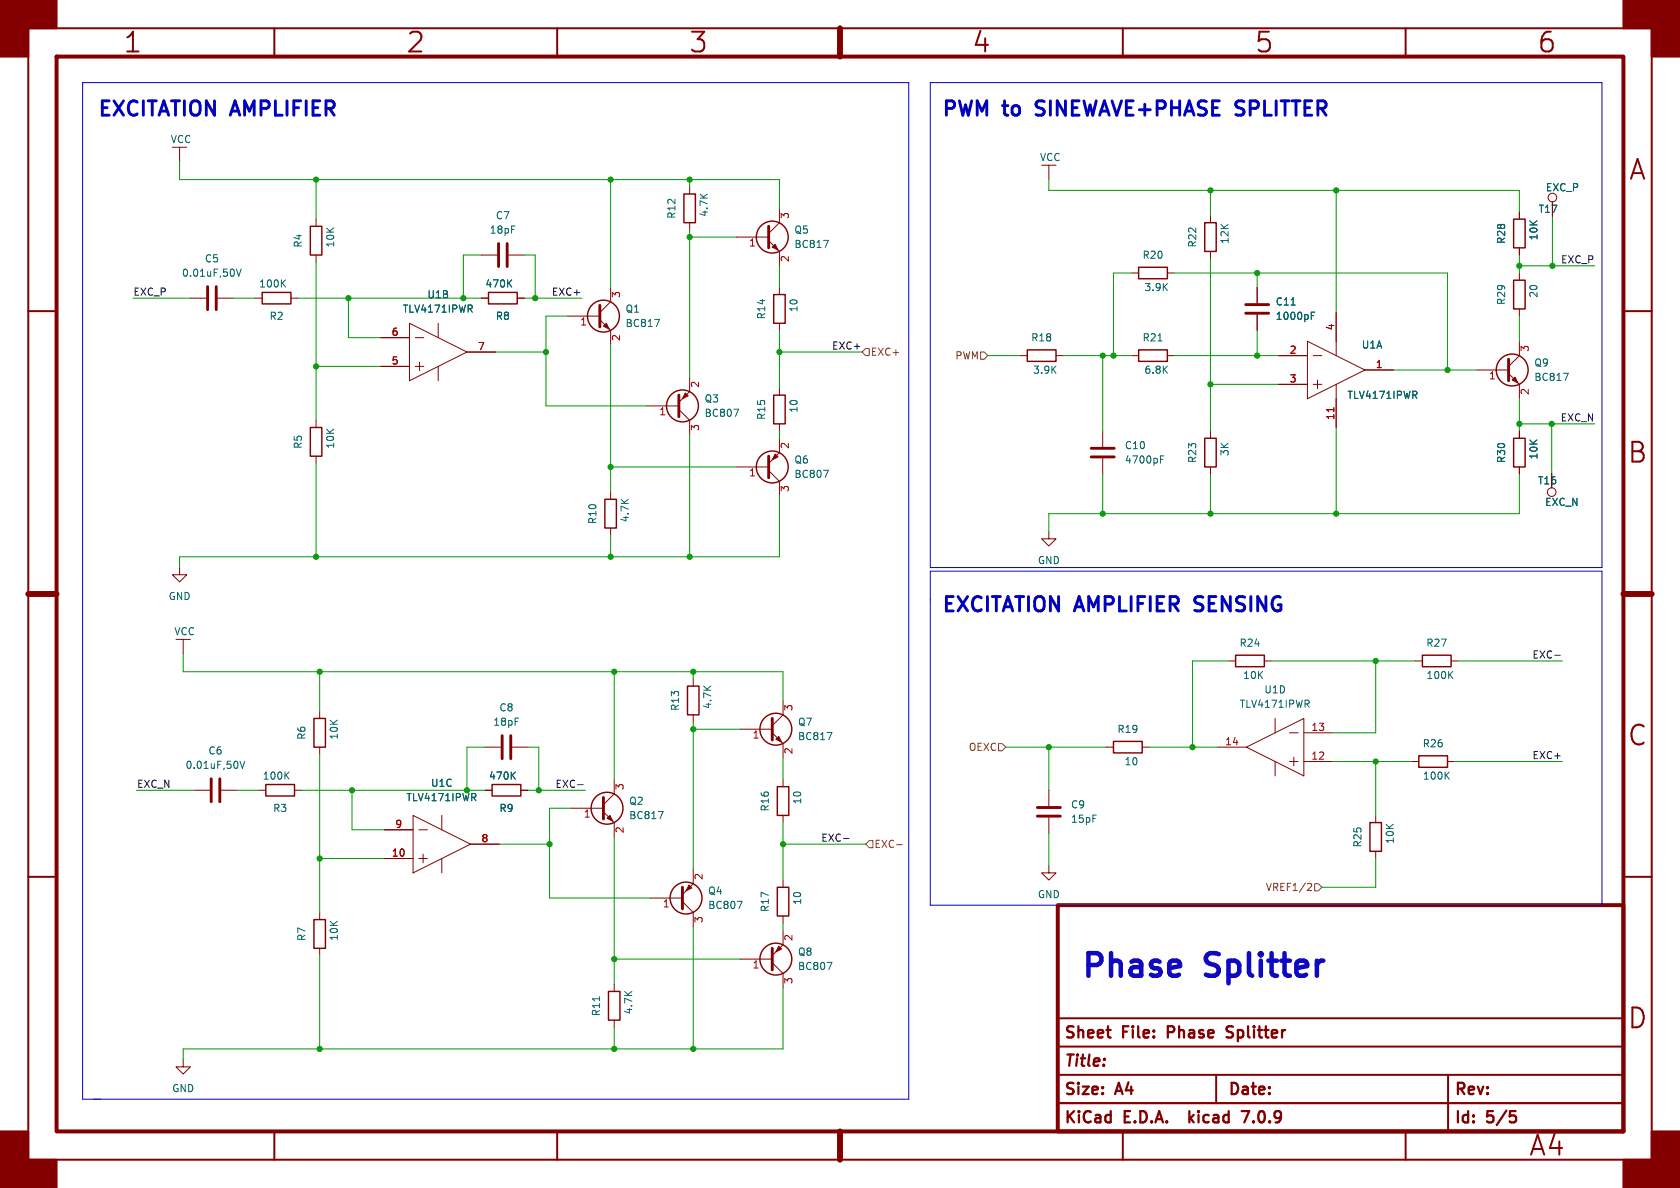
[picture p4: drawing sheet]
<svg xmlns="http://www.w3.org/2000/svg" width="297mm" height="210mm" viewBox="0 0 297 210" stroke-linecap="round" stroke-linejoin="round" font-family="sans-serif">
<g fill="none" stroke="#840000" stroke-width=".35">
<path d="M5 5h287v200h-287zM48.5 5v5M98.5 5v5M148.5 5v5M198.5 5v5M248.5 5v5M5 55h5M287 55h5M5 105h5M287 105h5M5 155h5M287 155h5"/>
<path d="M187 195h100M187 190h100M187 185h100M187 180h100M215 190v5M256 190v10M48.5 200v5M98.5 200v5M148.5 200v5M198.5 200v5M248.5 200v5"/>
</g>
<path d="M10 10h277v190h-277zM187 160h100v40h-100z" fill="none" stroke="#840000" stroke-width=".7"/>
<path d="M148.5 5v5M5 105h5M287 105h5M148.5 200v5" fill="none" stroke="#840000" stroke-width="1.1"/>
<g fill="#840000" stroke="#840000" stroke-width=".35">
<path d="M0 0h10v5h-5v5h-5z"/>
<path d="M0 200h5v5h5v5h-10z"/>
<path d="M287 0h10v10h-5v-5h-5z"/>
<path d="M292 200h5v10h-10v-5h5z"/>
</g>
<path d="M206.5 182.5h.7M207.2 181.4h-.7v2M210.3 196.4v2M210.5 197.6l.5 .8M211 197.1l-.7 .7M216.8 183.3l.3 .1 .7-.1M218 181.5l-.8-.1a.49 .49 0 0 0-.4 .5 .49 .49 0 0 0 .4 .5l.6 .2M219.5 196.4h1.3l-.8 2M267 196.4h.9M267.6 197.2l.4 .4v.4l-.4 .4" fill="none" stroke="#840000" stroke-width=".4"/>
<g fill="none" stroke="#840000" stroke-width=".51">
<path d="M36.7 50.7v4M38.2 50.7v4M88.1 43.1v4M89.7 43.1v4M106 54v3.8M135.9 40v3.8M220.2 55.4h4.1M220.2 53.8h4.1M120 69.9v3.8M192.9 79.2h4.1M266.7 63.5v3.8M135.9 80.6v3.9"/>
<path d="M192.9 80.8h4.1M37.3 137.7v4M38.9 137.7v4M88.8 130v4.1M90.3 130v4.1M136.5 127v3.8M106.7 141v3.8M120.6 156.8v3.9M183.4 144.3h4.1M183.4 142.7h4.1M136.5 167.6v3.9"/>
</g>
<g fill="none" stroke="#840000" stroke-width=".18">
<path d="M31.7 26v2.6M55.9 38.7v1.3M121.9 33v1.3M121.9 39.4v1.2M137.8 36.8v2.6l-1.9 1.9M185.4 29.2v2.6M214 38.1v1.3M268.6 37.5v1.2M274.4 35.7v2.5M33.7 52.7h2.7M38.5 52.7h2.8M45.1 52.7h1.3"/>
<path d="M51.4 52.7h1.3M55.9 45.1v1.3M67.3 59.7h5.1M72.4 57.2l10.1 5-10.1 5.1zM73.4 59.7h1.5M77.5 57.2v2.5M85.1 52.7h1.3M85.1 45.1h2.8M89.9 45.1h2.8M91.4 52.7h1.3M100.3 55.9h5.7M106 56.5l1.9 1.9v2.6"/>
<path d="M107.9 50.8v2.5l-1.9 1.9M130.2 41.9h5.7M135.9 42.5l1.9 2v2.5M137.8 50.8v1.3M137.8 57.2v1.2M200 48.3h1.3M206.4 48.3h1.2M214 44.5v1.2M222.2 50.8v2.8M222.2 55.6v2.8M236.2 55.2v7.7M268.6 43.8v1.3"/>
<path d="M268.6 48.3v1.2M268.6 54.6v1.3M55.9 74.3v1.3M67.3 64.8h5.1M73.4 64.8h1.5M74.2 64v1.5M77.5 64.8v2.5M82.5 62.2h5.1M114.3 71.8h5.7M120 72.4l1.9 1.9v2.5M121.9 66.7v2.5l-1.9 1.9M137.8 77.5v2.5l-1.9 1.9"/>
<path d="M137.8 68.6v1.3M137.8 74.9v1.3M180.3 62.9h1.3M186.7 62.9h1.3M194.9 76.2v2.8M200 62.9h1.3M206.4 62.9h1.2M214 76.2v1.3M226.1 67.9h5M226.1 62.9h5M231.1 60.3l10.2 5.1-10.2 5.1zM232.2 67.9h1.5"/>
<path d="M232.2 62.9h1.5M232.9 67.2v1.5M236.2 67.9v7.7M241.3 65.4h5.1M261 65.4h5.7M266.7 66l1.9 1.9v2.6M268.6 60.3v2.6l-1.9 1.9M268.6 76.2v1.3M55.9 80.6v1.3M107.9 87v1.3M107.9 93.3v1.3M130.2 82.6h5.7"/>
<path d="M135.9 83.2l1.9 1.9v2.5M185.4 94v1.3h1.3l-1.3 1.2-1.3-1.2h1.3M194.9 81v2.8M214 82.6v1.2M268.6 82.6v1.2M274.3 83.7v2.5M31.7 100.3v1.3h1.3l-1.3 1.3-1.2-1.3h1.2M32.4 113v2.6M217.2 116.8h1.2M223.5 116.8h1.3M250.2 116.8h1.3M256.5 116.8h1.3"/>
<path d="M34.3 139.7h2.8M39.1 139.7h2.8M45.7 139.7h1.3M52.1 139.7h1.2M56.5 125.7v1.3M56.5 132.1v1.3M85.7 139.7h1.3M85.7 132.1h2.8M90.6 132.1h2.7M92.1 139.7h1.2M108.6 137.8v2.5l-1.9 1.9M122.6 120v1.3"/>
<path d="M122.6 126.4v1.2M130.8 128.9h5.7M136.5 129.5l1.9 1.9v2.6M138.4 123.8v2.6l-1.9 1.9M138.4 137.8v1.3M185.4 139.7v2.8M195.6 132.1h1.2M201.9 132.1h1.3M215.3 132.1h5M220.3 132.1l10.2-5.1v10.2zM225.4 127v2.5M225.4 134.6v2.6"/>
<path d="M228 134.6h1.5M228 129.5h1.5M228.7 133.9v1.5M230.5 134.6h5.1M230.5 129.5h5.1M249.6 134.6h1.2M255.9 134.6h1.3M67.9 151.8h5.1M67.9 146.7h5.1M73 144.1l10.2 5.1-10.2 5.1zM74 151.8h1.6M74 146.7h1.6"/>
<path d="M74.8 151v1.5M78.1 144.1v2.6M78.1 151.8v2.5M83.2 149.2h5.1M101 142.9h5.7M106.7 143.5l1.9 1.9v2.6M114.9 158.8h5.7M120.6 159.4l2 1.9v2.5M122.6 153.7v2.5l-2 1.9M138.4 144.1v1.3M138.4 155.6v1.2M185.4 153v1.3h1.3l-1.3 1.3-1.3-1.3h1.3"/>
<path d="M185.4 144.5v2.8M243.2 144.1v1.3M243.2 150.5v1.3M56.5 161.3v1.3M56.5 167.6v1.3M108.6 174v1.3M130.8 169.5h5.7M136.5 170.2l1.9 1.9v2.5M138.4 164.5v2.5l-1.9 1.9M138.4 161.9v1.3M32.4 187.3v1.3h1.3l-1.3 1.3-1.3-1.3h1.3M108.6 180.3v1.3"/>
<circle cx="274.4" cy="34.9" r=".76"/>
<circle cx="274.3" cy="87" r=".76"/>
</g>
<g fill="none" stroke="#006464" stroke-width=".18">
<path d="M41.8 47.6l.4 1.2 .4-1.2M49.9 50l.6 .7M50.5 49.5l-.8 .7M83.1 54.6l.4 .6M83.4 54v.5M89.9 50l.6 .7M90.5 49.5l-.8 .7M115.7 56.5h.9l-.6 1.2M145.6 42.5h.8l-.5 1.3M228.3 53.9h.7M231.8 55.8h.4M231.8 55.2h.6"/>
<path d="M129.7 72.3h.9l-.6 1.3M204.7 60.3h.7M250.1 69.8l.4 .6M250.4 69.3v.4M276.4 66h.8l-.5 1.3M145.6 83.1h.8l-.5 1.3M205.2 81.2h.4M205.2 80.6h.6M256.3 119.2l.5 .8M256.8 118.7l-.7 .7M42.4 134.6l.4 1.2 .5-1.2M50.6 137l.5 .7"/>
<path d="M51.1 136.5l-.7 .7M90.6 137l.5 .7M91.1 136.5l-.7 .7M146.2 129.5h.9l-.6 1.3M231 124.4l.4 .6M231.4 123.9v.4M255.7 137l.5 .7M256.2 136.5l-.7 .7M83.7 140.9l.4 .6M84.1 140.4v.4M116.4 143.5h.8l-.5 1.2M130.3 159.3h.9l-.6 1.3"/>
<path d="M106 176.2v.7M146.2 170.1h.9l-.6 1.3"/>
</g>
<g fill="none" stroke="#840000" stroke-width=".25">
<path d="M120.9 34.3h2v5.1h-2zM213 39.4h2v5.1h-2zM267.6 38.7h2v5.1h-2zM46.4 51.7h5v2h-5zM54.9 40h2v5.1h-2zM86.4 51.7h5v2h-5zM136.8 52.1h2v5.1h-2zM201.3 47.2h5.1v2.1h-5.1zM267.6 49.5h2v5.1h-2zM54.9 75.6h2v5h-2zM136.8 69.9h2v5h-2zM181.6 61.8h5.1v2.1h-5.1z"/>
<path d="M201.3 61.8h5.1v2.1h-5.1zM213 77.5h2v5.1h-2zM267.6 77.5h2v5.1h-2zM106.9 88.3h2.1v5h-2.1zM218.4 115.8h5.1v2.1h-5.1zM251.5 115.8h5v2.1h-5zM47 138.7h5.1v2h-5.1zM55.5 127h2v5.1h-2zM87 138.7h5.1v2h-5.1zM121.5 121.3h2.1v5.1h-2.1zM137.4 139.1h2v5h-2zM196.8 131.1h5.1v2h-5.1z"/>
<path d="M250.8 133.6h5.1v2h-5.1zM137.4 156.8h2v5.1h-2zM242.2 145.4h2v5.1h-2zM55.5 162.6h2v5h-2zM107.6 175.3h2v5h-2z"/>
<circle cx="106.7" cy="55.9" r="2.82"/>
<circle cx="136.5" cy="41.9" r="2.82"/>
<circle cx="120.6" cy="71.8" r="2.82"/>
<circle cx="267.3" cy="65.4" r="2.82"/>
<circle cx="136.5" cy="82.5" r="2.82"/>
<circle cx="137.2" cy="128.9" r="2.82"/>
<circle cx="107.3" cy="142.9" r="2.82"/>
<circle cx="121.3" cy="158.7" r="2.82"/>
<circle cx="137.2" cy="169.5" r="2.82"/>
</g>
<g fill="#840000" stroke="#840000" stroke-width=".18">
<path d="M136.5 43.7l.5-.5 .5 1z"/>
<path d="M106.7 57.7l.5-.5 .5 1z"/>
<path d="M107.3 144.7l.5-.6 .5 1.1z"/>
<path d="M267.3 67.2l.5-.5 .6 1z"/>
<path d="M121.8 156.5l.5 .5-1 .5z"/>
<path d="M137.7 167.3l.5 .5-1 .5z"/>
<path d="M137 80.3l.5 .5-1 .5z"/>
<path d="M121.2 69.5l.5 .5-1.1 .5z"/>
<path d="M137.2 130.7l.5-.5 .5 1z"/>
</g>
<path d="M235.8 72.1v.7" fill="none" stroke="#a90000" stroke-width=".18"/>
<path d="M153 61.6h.7v1.3h-.7l-.6-.7zM173.4 62.2h.6l.6 .7-.6 .6h-.6zM176.5 131.4h.7l.6 .7-.6 .6h-.7zM153.7 148.6h.6v1.3h-.6l-.7-.7zM158.5 149.3h1M231.3 156.2h.5l.1 .3-.8 .9h.8M232.4 156.2h.6l.7 .6-.7 .7h-.6z" fill="none" stroke="#725600" stroke-width=".18"/>
<path d="M274.9 115.8h.9M102.1 138.7h1M149.1 148.2h1" fill="none" stroke="#0f0f0f" stroke-width=".18"/>
<path d="M183.3 18.1l-.1 .2 .1 .5M218.5 18.6a.93 .93 0 0 0 .9 .6l.3 .1M219.9 17.9l-.9-.1-.5 .5M183.2 20.2l.3 .2M218.5 20.2l.3 .2 .9-.2M211.2 107.9l.4 .1M211.3 105.7l-.1 .2 .1 .5" fill="none" stroke="#0000c2" stroke-width=".51"/>
<path d="M14.6 14.6h146.1v179.7h-146.1zM164.5 14.6h118.7v85.7h-118.7zM164.5 101h118.7v59h-118.7z" fill="none" stroke="#0000c2" stroke-width=".18"/>
<g fill="none" stroke="#009600" stroke-width=".18">
<path d="M31.7 28.6v3.2h106.1v5M55.9 31.8v6.9M107.9 31.8v19M121.9 31.8v1.2M185.4 31.8v1.9h83.2v3.8M214 33.7v4.4M236.2 33.7v21.5M274.4 38.2v8.8M23.5 52.7h10.2M41.3 52.7h3.8M52.7 52.7h32.4M55.9 46.4v27.9"/>
<path d="M61.6 52.7v7h5.7M85.1 45.1h-3.2v7.6M92.7 52.7h10.2M92.7 45.1h1.9v7.6M100.3 55.9h-3.8v15.9h17.8M121.9 40.6v26.1M121.9 41.9h8.3M137.8 47v3.8M137.8 58.4v10.2M200 48.3h-3.2v14.6M207.6 48.3h48.3v17.1M214 45.7v30.5"/>
<path d="M222.2 48.3v2.5M222.2 58.4v4.5M268.6 45.1v3.2M268.6 55.9v4.4M268.6 47h13.3M55.9 64.8h11.4M87.6 62.2h8.9M107.9 61v26M121.9 76.8v21.6M137.8 62.2h14.6M137.8 76.2v1.3M174.6 62.9h5.7"/>
<path d="M188 62.9h12M194.9 62.9v13.3M207.6 62.9h18.5M214 67.9h12.1M236.2 75.6v15.2M246.4 65.4h14.6M268.6 70.5v5.7M268.6 74.9h13.3M274.3 74.9v8.8M55.9 81.9v16.5M107.9 82.6h22.3M107.9 94.6v3.8"/>
<path d="M137.8 87.6v10.8h-106.1v1.9M194.9 83.8v7M214 83.8v7M268.6 83.8v7h-83.2v3.2M32.4 115.6v3.1h106v5.1M56.5 118.7v7M108.6 118.7v19.1M122.6 118.7v1.3M217.2 116.8h-6.4v15.3M224.8 116.8h25.4M243.2 116.8v12.7h-7.6M257.8 116.8h18.4"/>
<path d="M24.1 139.7h10.2M41.9 139.7h3.8M53.3 139.7h32.4M56.5 133.4v27.9M62.2 139.7v7h5.7M85.7 132.1h-3.2v7.6M93.3 132.1h1.9v7.6M93.3 139.7h10.2M122.6 127.6v26.1M122.6 128.9h8.2M138.4 134v3.8M177.8 132.1h17.8"/>
<path d="M185.4 132.1v7.6M203.2 132.1h12.1M235.6 134.6h14M243.2 134.6v9.5M257.2 134.6h19M56.5 151.8h11.4M88.3 149.2h8.9M101 142.9h-3.8v15.9h17.7M108.6 148v26M138.4 149.2h14.6M138.4 145.4v10.2M185.4 147.3v5.7"/>
<path d="M243.2 151.8v5h-9.5M56.5 168.9v16.5M108.6 169.5h22.2M122.6 163.8v21.6M138.4 174.6v10.8h-106v1.9M138.4 163.2v1.3M108.6 181.6v3.8"/>
</g>
<g fill="#009600" stroke="#009600" stroke-width=".18">
<circle cx="108.6" cy="118.7" r=".46"/>
<circle cx="122.6" cy="118.7" r=".46"/>
<circle cx="122.6" cy="128.9" r=".46"/>
<circle cx="138.4" cy="149.2" r=".46"/>
<circle cx="108.6" cy="169.5" r=".46"/>
<circle cx="97.2" cy="149.2" r=".46"/>
<circle cx="107.9" cy="31.8" r=".46"/>
<circle cx="121.9" cy="31.8" r=".46"/>
<circle cx="55.9" cy="31.8" r=".46"/>
<circle cx="81.9" cy="52.7" r=".46"/>
<circle cx="121.9" cy="41.9" r=".46"/>
<circle cx="61.6" cy="52.7" r=".46"/>
<circle cx="56.5" cy="118.7" r=".46"/>
<circle cx="56.5" cy="151.8" r=".46"/>
<circle cx="56.5" cy="185.4" r=".46"/>
<circle cx="82.5" cy="139.7" r=".46"/>
<circle cx="62.2" cy="139.7" r=".46"/>
<circle cx="94.6" cy="52.7" r=".46"/>
<circle cx="96.5" cy="62.2" r=".46"/>
<circle cx="55.9" cy="98.4" r=".46"/>
<circle cx="55.9" cy="64.8" r=".46"/>
<circle cx="108.6" cy="185.4" r=".46"/>
<circle cx="122.6" cy="185.4" r=".46"/>
<circle cx="95.2" cy="139.7" r=".46"/>
<circle cx="222.2" cy="62.9" r=".46"/>
<circle cx="214" cy="67.9" r=".46"/>
<circle cx="194.9" cy="90.8" r=".46"/>
<circle cx="214" cy="90.8" r=".46"/>
<circle cx="236.2" cy="33.7" r=".46"/>
<circle cx="222.2" cy="48.3" r=".46"/>
<circle cx="214" cy="33.7" r=".46"/>
<circle cx="243.2" cy="134.6" r=".46"/>
<circle cx="243.2" cy="116.8" r=".46"/>
<circle cx="210.8" cy="132.1" r=".46"/>
<circle cx="185.4" cy="132.1" r=".46"/>
<circle cx="236.2" cy="90.8" r=".46"/>
<circle cx="107.9" cy="82.6" r=".46"/>
<circle cx="107.9" cy="98.4" r=".46"/>
<circle cx="121.9" cy="98.4" r=".46"/>
<circle cx="137.8" cy="62.2" r=".46"/>
<circle cx="196.8" cy="62.9" r=".46"/>
<circle cx="194.9" cy="62.9" r=".46"/>
<circle cx="255.9" cy="65.4" r=".46"/>
<circle cx="274.4" cy="47" r=".46"/>
<circle cx="268.6" cy="74.9" r=".46"/>
<circle cx="274.3" cy="74.9" r=".46"/>
<circle cx="268.6" cy="47" r=".46"/>
</g>
<g font-size="5.6" fill="#1108c4">
<text x="190.9" y="173.9">Phase</text>
<text x="213.5" y="173.9">Splitter</text>
</g>
<g font-size="4.9" fill="#840000">
<text x="21.7" y="9.8">1</text>
<text x="71.7" y="9.8">2</text>
<text x="121.7" y="9.8">3</text>
<text x="171.7" y="9.8">4</text>
<text x="221.7" y="9.8">5</text>
<text x="271.7" y="9.8">6</text>
<text x="287.8" y="32.3">A</text>
<text x="287.6" y="82.3">B</text>
<text x="287.6" y="132.3">C</text>
<text x="287.6" y="182.3">D</text>
<text x="270.2" y="204.8">A4</text>
</g>
<g font-size="3.5" fill="#0000c2">
<text x="17.1" y="20.7">EXCITATION</text>
<text x="41.1" y="20.7">AMPLIFIER</text>
<text x="166.4" y="20.7">PWM</text>
<text x="177.7" y="20.7">to</text>
<text x="184.4" y="20.7">SINEWAVE+PHASE</text>
<text x="220.7" y="20.7">SPLITTER</text>
<text x="166.4" y="108.3">EXCITATION</text>
<text x="190.4" y="108.3">AMPLIFIER</text>
<text x="212.4" y="108.3">SENSING</text>
</g>
<g font-size="2.8" fill="#840000">
<text x="188" y="184.1">Sheet</text>
<text x="198.6" y="184.1">File:</text>
<text x="207.3" y="184.1">Phase</text>
<text x="218.6" y="184.1">Splitter</text>
<text x="188" y="189.1">Title:</text>
<text x="188" y="194.1">Size:</text>
<text x="197.5" y="194.1">A4</text>
<text x="217" y="194.1">Date:</text>
<text x="257" y="194.1">Rev:</text>
<text x="188" y="199.1">KiCad</text>
<text x="198.9" y="199.1">E.D.A.</text>
<text x="211.9" y="199.1">kicad</text>
<text x="222.2" y="199.1">7.0.9</text>
<text x="257" y="199.1">Id:</text>
<text x="263" y="199.1">5/5</text>
</g>
<g font-size="1.8" fill="#006464">
<text x="30.1" y="25.5">VCC</text>
<text x="183.8" y="28.7">VCC</text>
<text x="273.2" y="34">EXC_P</text>
<text x="86.5" y="41.5">18pF</text>
<text x="87.6" y="39">C7</text>
<text x="119.6" y="38.8" transform="rotate(-90 119.6 38.8)">R12</text>
<text x="125.3" y="38.4" transform="rotate(-90 125.3 38.4)">4.7K</text>
<text x="140.3" y="41.5">Q5</text>
<text x="271.9" y="37.8">T17</text>
<text x="36.1" y="46.6">C5</text>
<text x="53.6" y="43.9" transform="rotate(-90 53.6 43.9)">R4</text>
<text x="59.3" y="43.9" transform="rotate(-90 59.3 43.9)">10K</text>
<text x="140.3" y="44">BC817</text>
<text x="201.9" y="45.9">R20</text>
<text x="211.7" y="43.9" transform="rotate(-90 211.7 43.9)">R22</text>
<text x="217.4" y="43.2" transform="rotate(-90 217.4 43.2)">12K</text>
<text x="266.3" y="43.2" transform="rotate(-90 266.3 43.2)">R28</text>
<text x="272" y="42.6" transform="rotate(-90 272 42.6)">10K</text>
<text x="32.1" y="49.1">0.01uF,50V</text>
<text x="45.7" y="51">100K</text>
<text x="75.5" y="52.9">U1B</text>
<text x="85.7" y="51">470K</text>
<text x="202.2" y="51.7">3.9K</text>
<text x="272" y="52.7" transform="rotate(-90 272 52.7)">20</text>
<text x="47.6" y="56.7">R2</text>
<text x="71.1" y="55.5">TLV4171IPWR</text>
<text x="87.6" y="56.7">R8</text>
<text x="110.5" y="58">BC817</text>
<text x="110.5" y="55.5">Q1</text>
<text x="135.5" y="56.6" transform="rotate(-90 135.5 56.6)">R14</text>
<text x="141.2" y="55.3" transform="rotate(-90 141.2 55.3)">10</text>
<text x="225.4" y="54.2">C11</text>
<text x="225.4" y="56.7">1000pF</text>
<text x="266.3" y="54" transform="rotate(-90 266.3 54)">R29</text>
<text x="182.2" y="60.6">R18</text>
<text x="201.9" y="60.6">R21</text>
<text x="240.7" y="61.8">U1A</text>
<text x="271.2" y="65">Q9</text>
<text x="124.5" y="71.3">Q3</text>
<text x="182.5" y="66.3">3.9K</text>
<text x="202.2" y="66.3">6.8K</text>
<text x="238.1" y="70.7">TLV4171IPWR</text>
<text x="271.2" y="67.5">BC817</text>
<text x="124.5" y="73.9">BC807</text>
<text x="135.5" y="74.3" transform="rotate(-90 135.5 74.3)">R15</text>
<text x="141.2" y="73.1" transform="rotate(-90 141.2 73.1)">10</text>
<text x="53.6" y="79.4" transform="rotate(-90 53.6 79.4)">R5</text>
<text x="59.3" y="79.4" transform="rotate(-90 59.3 79.4)">10K</text>
<text x="140.3" y="82.1">Q6</text>
<text x="198.8" y="79.6">C10</text>
<text x="198.8" y="82.1">4700pF</text>
<text x="211.7" y="82" transform="rotate(-90 211.7 82)">R23</text>
<text x="217.4" y="80.7" transform="rotate(-90 217.4 80.7)">3K</text>
<text x="266.3" y="82" transform="rotate(-90 266.3 82)">R30</text>
<text x="272" y="81.3" transform="rotate(-90 272 81.3)">10K</text>
<text x="140.3" y="84.7">BC807</text>
<text x="271.8" y="85.8">T16</text>
<text x="273.1" y="89.6">EXC_N</text>
<text x="105.6" y="92.8" transform="rotate(-90 105.6 92.8)">R10</text>
<text x="111.4" y="92.4" transform="rotate(-90 111.4 92.4)">4.7K</text>
<text x="183.4" y="99.9">GND</text>
<text x="29.7" y="106.3">GND</text>
<text x="30.7" y="112.5">VCC</text>
<text x="219" y="114.5">R24</text>
<text x="252.1" y="114.5">R27</text>
<text x="88.2" y="126">C8</text>
<text x="120.2" y="125.8" transform="rotate(-90 120.2 125.8)">R13</text>
<text x="126" y="125.4" transform="rotate(-90 126 125.4)">4.7K</text>
<text x="219.1" y="125.3">TLV4171IPWR</text>
<text x="219.7" y="120.2">10K</text>
<text x="223.4" y="122.8">U1D</text>
<text x="252.1" y="120.2">100K</text>
<text x="54.2" y="130.9" transform="rotate(-90 54.2 130.9)">R6</text>
<text x="59.9" y="130.9" transform="rotate(-90 59.9 130.9)">10K</text>
<text x="87.1" y="128.5">18pF</text>
<text x="141" y="131">BC817</text>
<text x="141" y="128.5">Q7</text>
<text x="197.4" y="129.8">R19</text>
<text x="32.7" y="136.1">0.01uF,50V</text>
<text x="36.8" y="133.6">C6</text>
<text x="198.7" y="135.5">10</text>
<text x="251.4" y="132.3">R26</text>
<text x="46.3" y="138">100K</text>
<text x="48.2" y="143.7">R3</text>
<text x="71.7" y="141.8">TLV4171IPWR</text>
<text x="76.1" y="139.3">U1C</text>
<text x="86.3" y="138">470K</text>
<text x="88.2" y="143.7">R9</text>
<text x="111.1" y="142.5">Q2</text>
<text x="136.1" y="143.6" transform="rotate(-90 136.1 143.6)">R16</text>
<text x="141.8" y="142.3" transform="rotate(-90 141.8 142.3)">10</text>
<text x="189.2" y="143.1">C9</text>
<text x="251.4" y="138">100K</text>
<text x="111.1" y="145">BC817</text>
<text x="189.2" y="145.6">15pF</text>
<text x="240.9" y="149.9" transform="rotate(-90 240.9 149.9)">R25</text>
<text x="246.6" y="149.3" transform="rotate(-90 246.6 149.3)">10K</text>
<text x="125.1" y="160.9">BC807</text>
<text x="125.1" y="158.3">Q4</text>
<text x="136.1" y="161.3" transform="rotate(-90 136.1 161.3)">R17</text>
<text x="141.8" y="160.1" transform="rotate(-90 141.8 160.1)">10</text>
<text x="183.4" y="159">GND</text>
<text x="54.2" y="166.4" transform="rotate(-90 54.2 166.4)">R7</text>
<text x="59.9" y="166.4" transform="rotate(-90 59.9 166.4)">10K</text>
<text x="141" y="171.7">BC807</text>
<text x="141" y="169.1">Q8</text>
<text x="106.3" y="179.7" transform="rotate(-90 106.3 179.7)">R11</text>
<text x="112" y="179.4" transform="rotate(-90 112 179.4)">4.7K</text>
<text x="30.3" y="193.3">GND</text>
</g>
<g font-size="1.8" fill="#a90000">
<text x="139.8" y="38.8" transform="rotate(-90 139.8 38.8)">3</text>
<text x="132.3" y="43.9">1</text>
<text x="139.8" y="46.4" transform="rotate(-90 139.8 46.4)">2</text>
<text x="109.9" y="52.8" transform="rotate(-90 109.9 52.8)">3</text>
<text x="69.1" y="59.4">6</text>
<text x="102.5" y="57.9">1</text>
<text x="236" y="58.5" transform="rotate(-90 236 58.5)">4</text>
<text x="69.1" y="64.5">5</text>
<text x="84.4" y="62">7</text>
<text x="109.9" y="60.4" transform="rotate(-90 109.9 60.4)">2</text>
<text x="227.9" y="62.6">2</text>
<text x="243.1" y="65.2">1</text>
<text x="270.6" y="62.3" transform="rotate(-90 270.6 62.3)">3</text>
<text x="123.9" y="68.7" transform="rotate(-90 123.9 68.7)">2</text>
<text x="227.9" y="67.7">3</text>
<text x="263.1" y="67.4">1</text>
<text x="270.6" y="69.9" transform="rotate(-90 270.6 69.9)">2</text>
<text x="116.5" y="73.7">1</text>
<text x="123.9" y="76.3" transform="rotate(-90 123.9 76.3)">3</text>
<text x="236" y="74.3" transform="rotate(-90 236 74.3)">11</text>
<text x="139.8" y="79.4" transform="rotate(-90 139.8 79.4)">2</text>
<text x="132.3" y="84.5">1</text>
<text x="139.8" y="87.1" transform="rotate(-90 139.8 87.1)">3</text>
<text x="140.4" y="125.8" transform="rotate(-90 140.4 125.8)">3</text>
<text x="133" y="130.9">1</text>
<text x="216.5" y="131.8">14</text>
<text x="231.7" y="129.3">13</text>
<text x="140.4" y="133.4" transform="rotate(-90 140.4 133.4)">2</text>
<text x="231.7" y="134.4">12</text>
<text x="110.6" y="139.8" transform="rotate(-90 110.6 139.8)">3</text>
<text x="69.8" y="146.4">9</text>
<text x="85" y="149">8</text>
<text x="103.1" y="144.9">1</text>
<text x="110.6" y="147.4" transform="rotate(-90 110.6 147.4)">2</text>
<text x="69.2" y="151.5">10</text>
<text x="124.5" y="155.6" transform="rotate(-90 124.5 155.6)">2</text>
<text x="117.1" y="160.7">1</text>
<text x="124.5" y="163.3" transform="rotate(-90 124.5 163.3)">3</text>
<text x="140.4" y="166.4" transform="rotate(-90 140.4 166.4)">2</text>
<text x="133" y="171.5">1</text>
<text x="140.4" y="174.1" transform="rotate(-90 140.4 174.1)">3</text>
</g>
<g font-size="1.8" fill="#0f0f0f">
<text x="275.9" y="46.6">EXC_P</text>
<text x="23.5" y="52.4">EXC_P</text>
<text x="97.5" y="52.4">EXC+</text>
<text x="147" y="61.9">EXC+</text>
<text x="275.8" y="74.6">EXC_N</text>
<text x="270.8" y="116.5">EXC-</text>
<text x="270.8" y="134.3">EXC+</text>
<text x="24.1" y="139.4">EXC_N</text>
<text x="98.1" y="139.4">EXC-</text>
<text x="145.1" y="148.9">EXC-</text>
</g>
<g font-size="1.8" fill="#725600">
<text x="153.9" y="63.1">EXC+</text>
<text x="168.8" y="63.7">PWM</text>
<text x="171.2" y="132.9">OEXC</text>
<text x="154.5" y="150.1">EXC-</text>
<text x="223.7" y="157.7">VREF1/2</text>
</g>
</svg>
